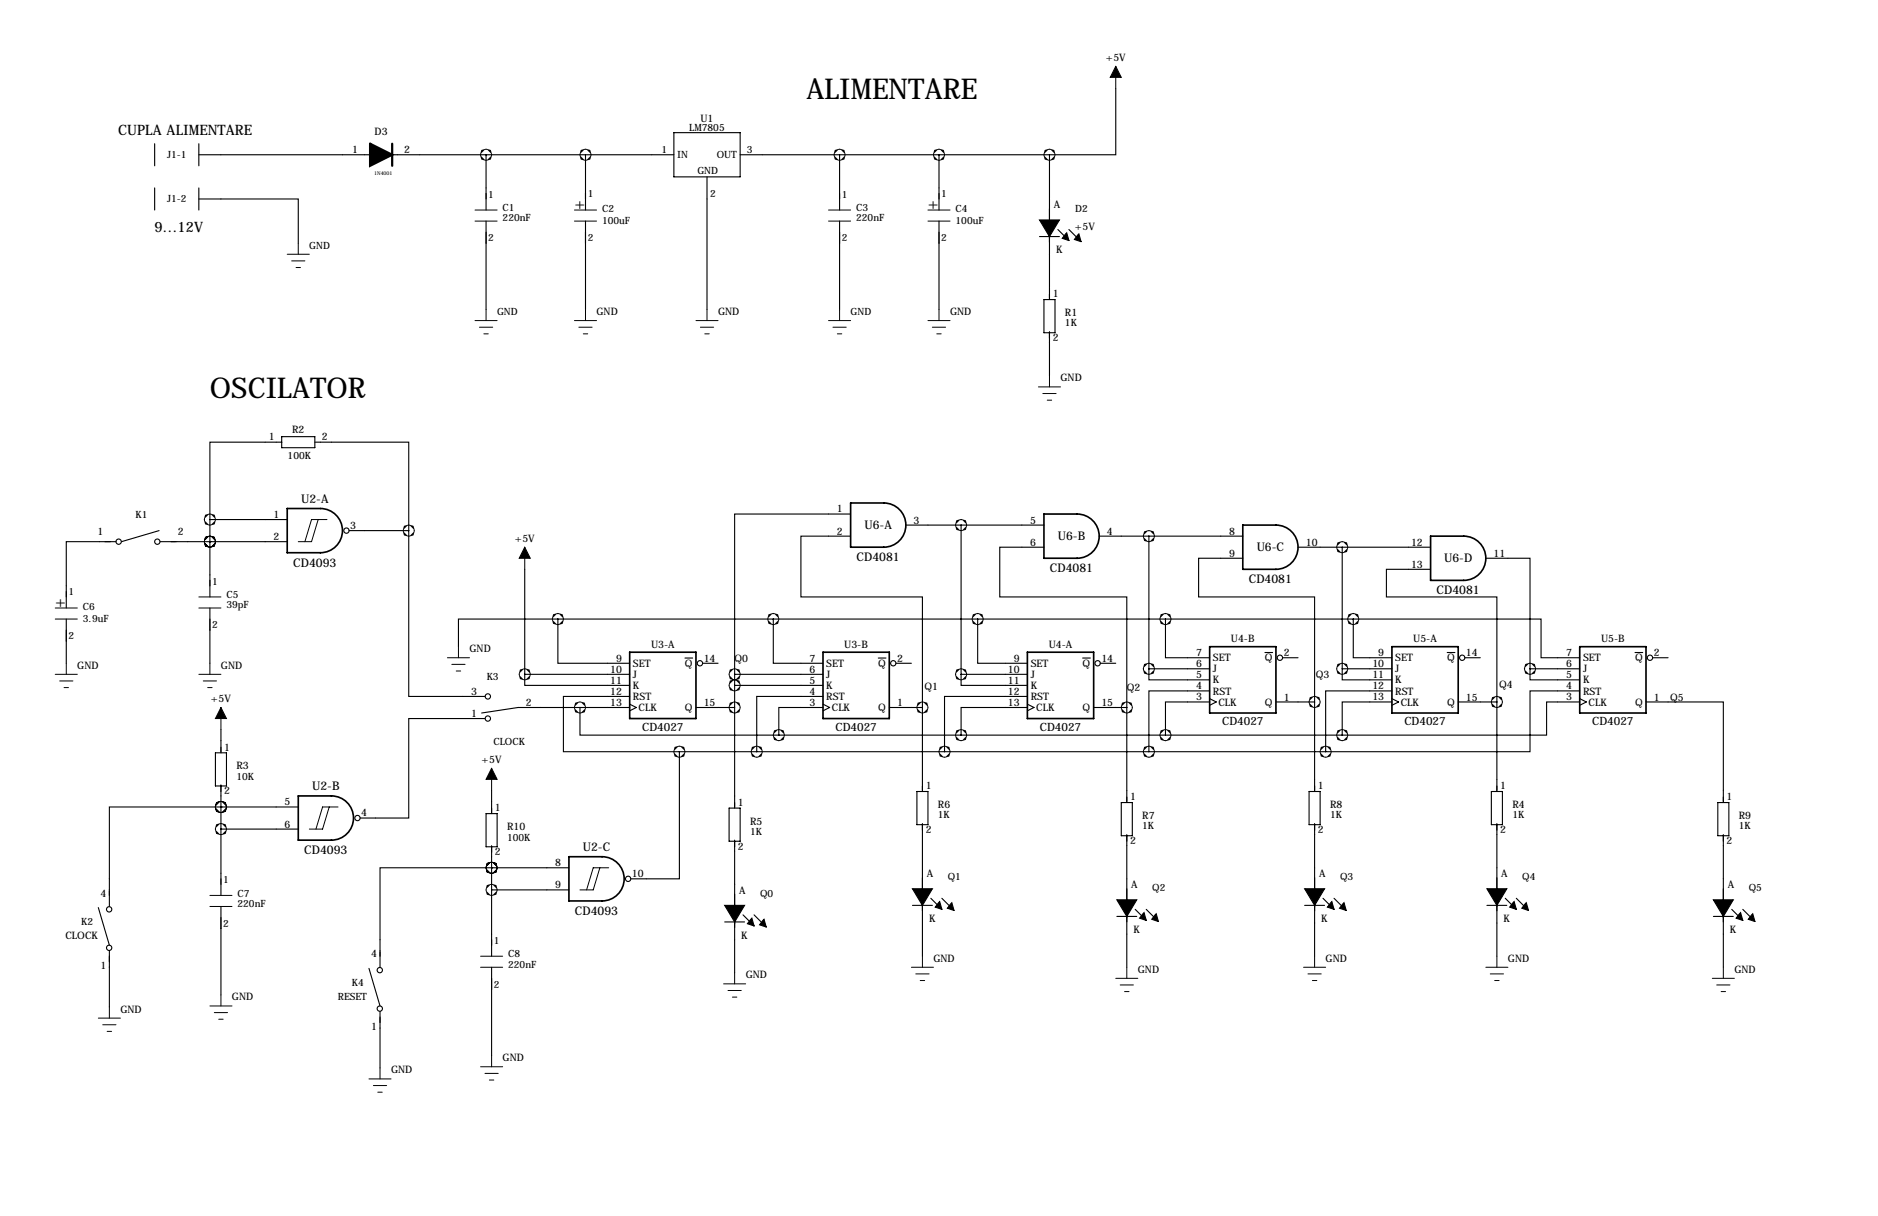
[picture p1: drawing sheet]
<svg xmlns="http://www.w3.org/2000/svg" width="432mm" height="279mm" viewBox="0 0 432 279" stroke-linecap="round" stroke-linejoin="round" font-family="sans-serif">
<g fill="none" stroke="#000" stroke-width=".25">
<path d="M35.6 33v5.1M45.7 33v5.1M45.7 35.6h39.4M90.2 35.6h64.7M111.8 35.6v12.7M134.6 35.6v12.7M154.9 30.5h15.3v10.1h-15.3zM170.2 35.6h71.1M193 35.6v12.7M215.9 35.6v12.7M241.3 35.6v33.2M256.5 20.3v15.3h-15.2"/>
<path d="M35.6 43.2v5.1M45.7 45.7h22.9v10.2M45.7 43.2v5.1M111.8 50.8v20.3M134.6 50.8v20.3M162.6 40.6v30.5M193 50.8v20.3M215.9 50.8v20.3M239 54.4h4.6M243.2 52.7l2.6 2.6M245.8 52.7l2.5 2.6M240 68.8h2.6v7.7h-2.6z"/>
<path d="M241.3 76.2v10.2M48.3 119.4v5.1M48.3 119.4h17.7M64.8 101.6h-16.5v17.8M64.8 100.3h7.6v2.6h-7.6zM72.4 101.6h21.6v20.3M195.6 118.1h-26.7v36.8M26.7 124.5h-11.5v15.2M36.6 121.9l-8.7 2.6M36.8 124.5h29.2M48.3 124.5h.1M48.3 124.5v12.7"/>
<path d="M48.3 139.7v12.7M80.3 121.9h13.7M94 121.9v38.1h17.5M120.6 130.8v24.1M195.6 123.2h-11.5v14h28v25.4M208.3 120.7h31.7M221 120.7v34.2M240 125.7h-10.1v11.5h29.2v25.4M252.7 123.2h33.1M264.2 123.2v30.5M285.8 128.3h-10.2v8.9h26.7v24.1M298.4 125.7h30.5"/>
<path d="M308.6 125.7v28M328.9 130.8h-10.1v6.4h25.4v24.1M341.6 128.3h10.2v25.4M15.2 142.2v10.2M120.6 154.9v2.6h24.2M120.6 154.9h24.2M128.3 142.2v10.2h16.5M128.3 142.2h-22.9v6.4M128.3 142.2h182.8M157.5 151.2h1.8M161.5 152.4h3.6M168.9 154.9v30.8"/>
<path d="M168.9 154.9h20.3M168.9 157.5h20.3M177.8 142.2v10.2h11.4M201.9 151.2h1.8M206 152.4h3.5M221 154.9v2.6h15.2M221 154.9h15.2M224.8 142.2v10.2h11.4M248.9 151.2h1.8M253 152.4h3.5M264.2 153.7v2.5h13.9M264.2 153.7h13.9"/>
<path d="M268 142.2v8.9h10.1M278.1 158.8h-13.9v13.9M290.8 149.9h1.8M294.9 151.1h3.5M308.6 153.7v2.5h11.4M308.6 153.7h11.4M311.1 142.2v8.9h8.9M311.1 142.2h43.2v8.9h8.9M320 158.8h-15.2v13.9M332.8 149.9h1.7M336.8 151.1h3.6M351.8 153.7v2.5h11.4"/>
<path d="M351.8 153.7h11.4M363.2 158.8h-11.4v13.9h-47M375.9 149.9h1.8M380 151.1h3.5M49.5 173h2.6v7.6h-2.6zM50.8 167.6v5.4M111.5 165.1h-17.5v22.9h-11.2M133.3 162.6v6.3h45.8M144.8 160h-15.3v12.7h26.7M144.8 162.6h-25.7l-8.4 1.2M144.8 161.8l1.5 .8-1.5 .7M156.2 172.7v29.2h-11.2"/>
<path d="M156.2 172.7h148.6M160 162.6h8.9M179.1 168.9h129.5M189.2 162.6h-10.1v6.3M189.2 160h-15.2v12.7M189.2 161.8l1.6 .8-1.6 .7M204.5 162.6h7.6M212.1 162.6v19.3M236.2 162.6h-15.2v6.3M236.2 160h-19v12.7M236.2 161.8l1.5 .8-1.5 .7M251.5 162.6h7.6"/>
<path d="M259.1 162.6v21.8M278.1 161.3h-10.1v7.6M278.1 160.5l1.6 .8-1.6 .8M293.4 161.3h8.9M302.3 161.3v20.6M320 161.3h-11.4v7.6M320 160.5l1.6 .8-1.6 .8M335.3 161.3h8.9M344.2 161.3v20.6M363.2 161.3h-7.6v7.6h-47M363.2 160.5l1.5 .8-1.5 .8M378.5 161.3h17.7v23.1"/>
<path d="M50.8 185.4h.1M50.8 185.4h-25.7v22.9M50.8 180.3v25.4M50.8 185.4h17.8M50.8 190.5h17.8M111.8 186.9h2.5v7.7h-2.5zM113 199.4h.1M113 199.4h-25.6v22.8M113 181.6v5.3M113 194.3v25.4M113 199.4h17.8M167.6 185.7h2.6v7.6h-2.6z"/>
<path d="M168.9 193v30.5M210.8 181.9h2.6v7.6h-2.6zM212.1 189.2v30.5M257.8 184.4h2.5v7.6h-2.5zM259.1 191.8v30.4M301 181.9h2.5v7.6h-2.5zM302.3 189.2v30.5M342.9 181.9h2.5v7.6h-2.5zM344.2 189.2v30.5M395 184.4h2.5v7.6h-2.5zM396.2 191.8v30.4M22.6 208.5l2.5 8.7"/>
<path d="M25.1 218.4v13M50.8 208.3v20.3M113 204.5h17.8M166.6 211.8h4.6M170.8 210.2l2.6 2.6M173.4 210.2l2.5 2.6M209.8 208h4.6M214 206.4l2.6 2.5M216.6 206.4l2.5 2.5M256.8 210.6h4.6M261 208.9l2.6 2.6M263.6 208.9l2.5 2.6"/>
<path d="M300 208h4.5M304.2 206.4l2.5 2.5M306.7 206.4l2.6 2.5M341.9 208h4.6M346.1 206.4l2.5 2.5M348.6 206.4l2.6 2.5M394 210.6h4.5M398.2 208.9l2.5 2.6M400.7 208.9l2.6 2.6M84.8 222.5l2.6 8.6M87.4 232.4v13M113 222.2v20.4"/>
<circle cx="27.3" cy="124.5" r=".61"/>
<circle cx="36.2" cy="124.5" r=".61"/>
<circle cx="79.7" cy="121.9" r=".61"/>
<circle cx="160.9" cy="152.4" r=".61"/>
<circle cx="205.4" cy="152.4" r=".61"/>
<circle cx="252.4" cy="152.4" r=".61"/>
<circle cx="294.3" cy="151.1" r=".61"/>
<circle cx="336.2" cy="151.1" r=".61"/>
<circle cx="379.4" cy="151.1" r=".61"/>
<circle cx="112.2" cy="165.1" r=".61"/>
<circle cx="112.2" cy="160" r=".61"/>
<circle cx="82.2" cy="188" r=".61"/>
<circle cx="25.1" cy="217.8" r=".61"/>
<circle cx="25.1" cy="208.9" r=".61"/>
<circle cx="144.4" cy="201.9" r=".61"/>
<circle cx="87.3" cy="222.9" r=".61"/>
<circle cx="87.3" cy="231.7" r=".61"/>
</g>
<g fill="none" stroke="#000" stroke-width=".23">
<path d="M256.5 15.2v5.1M66 58.4h5.1M67.1 59.9h3M68.6 55.9v2.5M109.2 48.3h5.1M109.2 50.8h5.1M132.1 48.3h5.1M132.1 50.8h5.1M190.5 48.3h5.1M190.5 50.8h5.1M213.4 48.3h5M213.4 50.8h5"/>
<path d="M68.1 61.5h1M109.2 73.7h5.1M110.2 75.2h3.1M111.3 76.7h1M111.8 71.1v2.6M132.1 73.7h5.1M133.1 75.2h3M134.1 76.7h1M134.6 71.1v2.6M160 73.7h5.1M161 75.2h3.1M162.1 76.7h1"/>
<path d="M162.6 71.1v2.6M190.5 73.7h5.1M191.5 75.2h3.1M192.5 76.7h1M193 71.1v2.6M213.4 73.7h5M214.4 75.2h3M215.4 76.7h1M215.9 71.1v2.6M238.8 88.9h5M239.8 90.4h3M240.8 91.9h1"/>
<path d="M241.3 86.4v2.5M73.2 119.4l-1.6 5.1h-3M75.2 119.4h-3.6l-1.5 5.1M12.7 139.7h5.1M45.7 137.2h5.1M45.7 139.7h5.1M120.6 125.7v5.1M12.7 142.2h5.1M12.7 154.9h5.1M13.7 156.5h3.1M14.7 158h1M15.2 152.4v2.5"/>
<path d="M45.7 154.9h5.1M46.7 156.5h3.1M47.8 158h1M48.3 152.4v2.5M102.9 151.1h5M103.9 152.7h3M104.9 154.2h1M105.4 148.6v2.5M50.8 162.6v5M113 176.5v5.1M75.7 185.4l-1.5 5.1h-3.1M77.7 185.4h-3.5l-1.6 5.1"/>
<path d="M137.9 199.4l-1.5 5.1h-3.1M140 199.4h-3.6l-1.5 5.1M48.3 205.7h5M48.3 208.3h5M110.5 219.7h5.1M212.1 219.7v2.5M302.3 219.7v2.5M344.2 219.7v2.5M22.6 233.9h5.1M23.6 235.5h3.1M24.6 237h1.1M25.1 231.4v2.5"/>
<path d="M48.3 231.1h5M49.3 232.7h3M50.3 234.2h1M50.8 228.6v2.5M110.5 222.2h5.1M166.4 226.1h5M167.4 227.6h3M168.4 229.1h1M168.9 223.5v2.6M209.5 222.2h5.1M210.6 223.8h3M211.6 225.3h1"/>
<path d="M256.5 224.8h5.1M257.6 226.3h3M258.6 227.8h1M259.1 222.2v2.6M299.7 222.2h5.1M300.7 223.8h3.1M301.8 225.3h1M341.6 222.2h5.1M342.6 223.8h3.1M343.7 225.3h1M393.7 224.8h5.1M394.7 226.3h3.1"/>
<path d="M395.7 227.8h1M396.2 222.2v2.6M84.8 247.9h5.1M85.9 249.4h3M86.9 251h1M87.4 245.4v2.5M110.5 245.1h5.1M111.5 246.6h3.1M112.5 248.2h1M113 242.6v2.5"/>
</g>
<g fill="#000" stroke="#000" stroke-width=".25">
<path d="M239 50.5h2.3v3.9zM241.3 50.5h2.3l-2.3 3.9zM245 53.7l.3-.2 .5 1.8-1.6-.5zM248.1 53.7l.5 1.8-1.6-.5zM166.6 208h2.3v3.8zM168.9 208h2.3l-2.3 3.8zM172.6 211.2l.3-.2 .5 1.8-1.5-.6zM175.4 211.5l.3-.3 .5 1.8-1.5-.5zM209.8 204.2h2.3v3.8zM212.1 204.2h2.3l-2.3 3.8zM215.8 207.4l.3-.2 .5 1.7-1.6-.5zM218.8 207.4l.6 1.8-1.6-.5z"/>
<path d="M256.8 206.8h2.3v3.8zM259.1 206.8h2.3l-2.3 3.8zM262.8 210l.2-.3 .6 1.8-1.6-.5zM265.6 210.2l.2-.2 .5 1.7-1.5-.5zM300 204.2h2.3v3.8zM302.3 204.2h2.2l-2.2 3.8zM306.2 207.2l.5 1.7-1.5-.5zM308.8 207.7l.2-.3 .5 1.8-1.5-.5zM341.9 204.2h2.3v3.8zM344.2 204.2h2.3l-2.3 3.8zM348.1 207.2l.5 1.7-1.5-.5zM350.7 207.7l.2-.3 .5 1.8-1.5-.5z"/>
<path d="M394 206.8h2.2v3.8zM396.2 206.8h2.3l-2.3 3.8zM400.2 209.7l.5 1.8-1.5-.5zM402.7 210.2l.3-.2 .5 1.7-1.5-.5z"/>
</g>
<g fill="none" stroke="#000" stroke-width=".38">
<path d="M66 116.8h7.7a5.1 5.1 0 0 1 5 5.1 5.1 5.1 0 0 1-5 5.1h-7.7zM195.6 115.6h7.6a5.1 5.1 0 0 1 5.1 5 5.1 5.1 0 0 1-5.1 5.1h-7.6zM240 118.1h7.6a5.1 5.1 0 0 1 5.1 5.1 5.1 5.1 0 0 1-5.1 5.1h-7.6zM285.8 120.7h7.6a5.1 5.1 0 0 1 5 5 5.1 5.1 0 0 1-5 5.1h-7.6zM328.9 123.2h7.6a5.1 5.1 0 0 1 5.1 5.1 5.1 5.1 0 0 1-5.1 5h-7.6zM144.8 149.9h15.2v15.2h-15.2zM189.2 149.9h15.3v15.2h-15.3zM236.2 149.9h15.3v15.2h-15.3zM278.1 148.6h15.3v15.2h-15.3zM320 148.6h15.3v15.2h-15.3zM363.2 148.6h15.3v15.2h-15.3zM68.6 182.9h7.6a5.1 5.1 0 0 1 5.1 5.1 5.1 5.1 0 0 1-5.1 5h-7.6z"/>
<path d="M130.8 196.8h7.6a5.1 5.1 0 0 1 5.1 5.1 5.1 5.1 0 0 1-5.1 5.1h-7.6z"/>
</g>
<path d="M85.1 33l5.1 2.6-5.1 2.5z" fill="#000" stroke="#000" stroke-width=".51"/>
<path d="M90.2 33v5.1" fill="none" stroke="#000" stroke-width=".51"/>
<path d="M256.5 15.2l1.3 2.6h-2.5zM120.6 125.7l1.3 2.6h-2.5zM50.8 162.6l1.3 2.5h-2.6zM113 176.5l1.3 2.6h-2.5z" fill="#000" stroke="#000" stroke-width=".23"/>
<path d="M111.7 35.6a.1 .1 0 0 0 .2 0 .1 .1 0 0 0-.2 0zM134.5 35.6a.1 .1 0 0 0 .2 0 .1 .1 0 0 0-.2 0zM192.9 35.6a.1 .1 0 0 0 .2 0 .1 .1 0 0 0-.2 0zM215.8 35.6a.1 .1 0 0 0 .2 0 .1 .1 0 0 0-.2 0zM241.2 35.6a.1 .1 0 0 0 .2 0 .1 .1 0 0 0-.2 0zM48.2 119.4a.1 .1 0 0 0 .2 0 .1 .1 0 0 0-.2 0zM48.2 124.5a.1 .1 0 0 0 .2 0 .1 .1 0 0 0-.2 0zM48.2 124.5a.1 .1 0 0 0 .2 0 .1 .1 0 0 0-.2 0zM93.9 121.9a.1 .1 0 0 0 .2 0 .1 .1 0 0 0-.2 0zM50.7 185.4a.1 .1 0 0 0 .2 0 .1 .1 0 0 0-.2 0zM50.7 185.4a.1 .1 0 0 0 .2 0 .1 .1 0 0 0-.2 0zM50.7 190.5a.1 .1 0 0 0 .2 0 .1 .1 0 0 0-.2 0zM133.3 162.6a.09 .09 0 0 0 .1 0 .09 .09 0 0 0-.1 0zM179 168.9a.1 .1 0 0 0 .2 0 .1 .1 0 0 0-.2 0zM220.9 168.9a.1 .1 0 0 0 .2 0 .1 .1 0 0 0-.2 0zM267.9 168.9a.1 .1 0 0 0 .2 0 .1 .1 0 0 0-.2 0zM308.5 168.9a.1 .1 0 0 0 .2 0 .1 .1 0 0 0-.2 0zM112.9 199.4a.1 .1 0 0 0 .2 0 .1 .1 0 0 0-.2 0zM112.9 199.4a.1 .1 0 0 0 .2 0 .1 .1 0 0 0-.2 0zM112.9 204.5a.1 .1 0 0 0 .2 0 .1 .1 0 0 0-.2 0zM156.1 172.7a.1 .1 0 0 0 .2 0 .1 .1 0 0 0-.2 0zM173.9 172.7a.1 .1 0 0 0 .2 0 .1 .1 0 0 0-.2 0zM217.1 172.7a.1 .1 0 0 0 .2 0 .1 .1 0 0 0-.2 0zM264.1 172.7a.1 .1 0 0 0 .2 0 .1 .1 0 0 0-.2 0zM304.7 172.7a.1 .1 0 0 0 .2 0 .1 .1 0 0 0-.2 0zM168.8 162.6a.1 .1 0 0 0 .2 0 .1 .1 0 0 0-.2 0zM168.8 157.5a.1 .1 0 0 0 .2 0 .1 .1 0 0 0-.2 0zM168.8 154.9a.1 .1 0 0 0 .2 0 .1 .1 0 0 0-.2 0zM212 162.6a.1 .1 0 0 0 .2 0 .1 .1 0 0 0-.2 0zM220.9 154.9a.1 .1 0 0 0 .2 0 .1 .1 0 0 0-.2 0zM259 162.6a.1 .1 0 0 0 .2 0 .1 .1 0 0 0-.2 0zM264.1 153.7a.1 .1 0 0 0 .2 0 .1 .1 0 0 0-.2 0zM302.2 161.3a.1 .1 0 0 0 .2 0 .1 .1 0 0 0-.2 0zM308.5 153.7a.1 .1 0 0 0 .2 0 .1 .1 0 0 0-.2 0zM344.1 161.3a.1 .1 0 0 0 .2 0 .1 .1 0 0 0-.2 0zM351.7 153.7a.1 .1 0 0 0 .2 0 .1 .1 0 0 0-.2 0zM128.2 142.2a.1 .1 0 0 0 .2 0 .1 .1 0 0 0-.2 0zM177.7 142.2a.1 .1 0 0 0 .2 0 .1 .1 0 0 0-.2 0zM224.7 142.2a.1 .1 0 0 0 .2 0 .1 .1 0 0 0-.2 0zM267.9 142.2a.1 .1 0 0 0 .2 0 .1 .1 0 0 0-.2 0zM311.1 142.2a.09 .09 0 0 0 .1 0 .09 .09 0 0 0-.1 0zM220.9 120.6a.1 .1 0 0 0 .2 0 .1 .1 0 0 0-.2 0zM264.1 123.2a.1 .1 0 0 0 .2 0 .1 .1 0 0 0-.2 0zM308.5 125.7a.1 .1 0 0 0 .2 0 .1 .1 0 0 0-.2 0zM120.6 154.9a.09 .09 0 0 0 .1 0 .09 .09 0 0 0-.1 0z" fill="#000" stroke="#000" stroke-width="2.5"/>
<g font-size="6.6">
<text x="185.4" y="22.9">ALIMENTARE</text>
<text x="48.3" y="91.4">OSCILATOR</text>
</g>
<g font-size="3.6">
<text x="132.1" y="48">+</text>
<text x="213.4" y="48">+</text>
<text x="12.7" y="139.4">+</text>
</g>
<g font-size="3.3">
<text x="27.2" y="31">CUPLA ALIMENTARE</text>
<text x="35.6" y="53.3">9...12V</text>
</g>
<g font-size="2.7">
<text x="69.2" y="115.6">U2-A</text>
<text x="198.8" y="121.6">U6-A</text>
<text x="243.2" y="124.2">U6-B</text>
<text x="67.4" y="130.2">CD4093</text>
<text x="197" y="128.9">CD4081</text>
<text x="241.4" y="131.5">CD4081</text>
<text x="288.9" y="126.7">U6-C</text>
<text x="332" y="129.2">U6-D</text>
<text x="287.1" y="134">CD4081</text>
<text x="330.3" y="136.5">CD4081</text>
<text x="71.8" y="181.6">U2-B</text>
<text x="70" y="196.2">CD4093</text>
<text x="134" y="195.6">U2-C</text>
<text x="132.2" y="210.2">CD4093</text>
</g>
<g font-size="2.6">
<text x="147.7" y="168">CD4027</text>
<text x="192.1" y="168">CD4027</text>
<text x="239.1" y="168">CD4027</text>
<text x="281" y="166.7">CD4027</text>
<text x="322.9" y="166.7">CD4027</text>
<text x="366.1" y="166.7">CD4027</text>
</g>
<g font-size="2.4">
<text x="254.2" y="14">+5V</text>
<text x="161.1" y="27.9">U1</text>
<text x="80.9" y="35.1">1</text>
<text x="86.1" y="31">D3</text>
<text x="93" y="35.1">2</text>
<text x="242.3" y="47.9">A</text>
<text x="247.1" y="52.8">+5V</text>
<text x="242.8" y="58.2">K</text>
<text x="242.1" y="68.3">1</text>
<text x="137.2" y="72.4">GND</text>
<text x="165.1" y="72.4">GND</text>
<text x="218.4" y="72.4">GND</text>
<text x="244.9" y="72.6">R1</text>
<text x="242.1" y="78.4">2</text>
<text x="243.8" y="87.6">GND</text>
<text x="61.8" y="101.2">1</text>
<text x="67.2" y="99.6">R2</text>
<text x="74" y="101.2">2</text>
<text x="62.9" y="119">1</text>
<text x="192.4" y="117.8">1</text>
<text x="22.4" y="123">1</text>
<text x="40.9" y="123">2</text>
<text x="62.9" y="124.1">2</text>
<text x="80.5" y="121.6">3</text>
<text x="118.3" y="124.5">+5V</text>
<text x="192.4" y="122.8">2</text>
<text x="210.1" y="120.3">3</text>
<text x="236.9" y="120.3">5</text>
<text x="236.9" y="125.4">6</text>
<text x="254.5" y="122.8">4</text>
<text x="282.6" y="122.8">8</text>
<text x="300.2" y="125.4">10</text>
<text x="324.4" y="125.4">12</text>
<text x="282.6" y="127.9">9</text>
<text x="324.4" y="130.5">13</text>
<text x="343.4" y="127.9">11</text>
<text x="107.9" y="149.9">GND</text>
<text x="149.7" y="148.8">U3-A</text>
<text x="194.1" y="148.8">U3-B</text>
<text x="241.1" y="148.8">U4-A</text>
<text x="283" y="147.6">U4-B</text>
<text x="324.9" y="147.6">U5-A</text>
<text x="368.1" y="147.6">U5-B</text>
<text x="17.8" y="153.7">GND</text>
<text x="50.8" y="153.7">GND</text>
<text x="140.3" y="154.6">10</text>
<text x="141.6" y="152">9</text>
<text x="145.5" y="153.2">SET</text>
<text x="145.5" y="155.8">J</text>
<text x="157.5" y="153.2">Q</text>
<text x="161.8" y="152">14</text>
<text x="168.9" y="152.1">Q0</text>
<text x="186.1" y="152">7</text>
<text x="186.1" y="154.6">6</text>
<text x="190" y="153.2">SET</text>
<text x="190" y="155.8">J</text>
<text x="201.9" y="153.2">Q</text>
<text x="206.2" y="152">2</text>
<text x="231.7" y="154.6">10</text>
<text x="233.1" y="152">9</text>
<text x="237" y="153.2">SET</text>
<text x="237" y="155.8">J</text>
<text x="248.9" y="153.2">Q</text>
<text x="253.2" y="152">14</text>
<text x="275" y="150.8">7</text>
<text x="275" y="153.3">6</text>
<text x="275" y="155.9">5</text>
<text x="278.9" y="152">SET</text>
<text x="278.9" y="154.5">J</text>
<text x="290.8" y="152">Q</text>
<text x="295.1" y="150.8">2</text>
<text x="302.5" y="155.7">Q3</text>
<text x="315.5" y="153.3">10</text>
<text x="315.5" y="155.9">11</text>
<text x="316.9" y="150.8">9</text>
<text x="320.8" y="152">SET</text>
<text x="320.8" y="154.5">J</text>
<text x="332.8" y="152">Q</text>
<text x="337.1" y="150.8">14</text>
<text x="360.1" y="150.8">7</text>
<text x="360.1" y="153.3">6</text>
<text x="360.1" y="155.9">5</text>
<text x="364" y="152">SET</text>
<text x="364" y="154.5">J</text>
<text x="375.9" y="152">Q</text>
<text x="380.2" y="150.8">2</text>
<text x="48.5" y="161.3">+5V</text>
<text x="108.4" y="159.7">3</text>
<text x="140.3" y="157.1">11</text>
<text x="140.3" y="159.7">12</text>
<text x="145.5" y="158.3">K</text>
<text x="145.5" y="160.9">RST</text>
<text x="186.1" y="157.1">5</text>
<text x="186.1" y="159.7">4</text>
<text x="190" y="158.3">K</text>
<text x="190" y="160.9">RST</text>
<text x="212.6" y="158.5">Q1</text>
<text x="231.7" y="157.1">11</text>
<text x="231.7" y="159.7">12</text>
<text x="237" y="158.3">K</text>
<text x="237" y="160.9">RST</text>
<text x="259.1" y="158.8">Q2</text>
<text x="275" y="158.4">4</text>
<text x="275" y="160.9">3</text>
<text x="278.9" y="157">K</text>
<text x="278.9" y="159.6">RST</text>
<text x="295.1" y="161">1</text>
<text x="315.5" y="158.4">12</text>
<text x="315.5" y="160.9">13</text>
<text x="320.8" y="157">K</text>
<text x="320.8" y="159.6">RST</text>
<text x="337.1" y="161">15</text>
<text x="344.7" y="158">Q4</text>
<text x="360.1" y="158.4">4</text>
<text x="360.1" y="160.9">3</text>
<text x="364" y="157">K</text>
<text x="364" y="159.6">RST</text>
<text x="380.2" y="161">1</text>
<text x="384" y="161">Q5</text>
<text x="108.4" y="164.7">1</text>
<text x="120.9" y="162.2">2</text>
<text x="140.3" y="162.2">13</text>
<text x="146.8" y="163.4">CLK</text>
<text x="157.5" y="163.4">Q</text>
<text x="161.8" y="162.3">15</text>
<text x="186.1" y="162.2">3</text>
<text x="191.3" y="163.4">CLK</text>
<text x="201.9" y="163.4">Q</text>
<text x="206.2" y="162.3">1</text>
<text x="231.7" y="162.2">13</text>
<text x="238.3" y="163.4">CLK</text>
<text x="248.9" y="163.4">Q</text>
<text x="253.2" y="162.3">15</text>
<text x="280.2" y="162.1">CLK</text>
<text x="290.8" y="162.1">Q</text>
<text x="322.1" y="162.1">CLK</text>
<text x="332.8" y="162.1">Q</text>
<text x="365.3" y="162.1">CLK</text>
<text x="375.9" y="162.1">Q</text>
<text x="51.6" y="172.5">1</text>
<text x="54.4" y="176.8">R3</text>
<text x="110.7" y="175.3">+5V</text>
<text x="51.6" y="182.5">2</text>
<text x="65.4" y="185.1">5</text>
<text x="169.7" y="185.2">1</text>
<text x="212.9" y="181.4">1</text>
<text x="215.6" y="185.7">R6</text>
<text x="259.8" y="183.9">1</text>
<text x="303" y="181.4">1</text>
<text x="305.8" y="185.7">R8</text>
<text x="344.9" y="181.4">1</text>
<text x="347.7" y="185.7">R4</text>
<text x="397" y="183.9">1</text>
<text x="65.4" y="190.1">6</text>
<text x="83.1" y="187.6">4</text>
<text x="113.8" y="186.4">1</text>
<text x="116.6" y="190.8">R10</text>
<text x="172.5" y="189.5">R5</text>
<text x="212.9" y="191.4">2</text>
<text x="262.6" y="188.2">R7</text>
<text x="303" y="191.4">2</text>
<text x="344.9" y="191.4">2</text>
<text x="399.8" y="188.2">R9</text>
<text x="113.8" y="196.5">2</text>
<text x="169.7" y="195.2">2</text>
<text x="259.8" y="193.9">2</text>
<text x="397" y="193.9">2</text>
<text x="127.7" y="199">8</text>
<text x="145.3" y="201.6">10</text>
<text x="213.1" y="201.6">A</text>
<text x="303.3" y="201.6">A</text>
<text x="345.2" y="201.6">A</text>
<text x="23.1" y="206">4</text>
<text x="127.7" y="204.1">9</text>
<text x="169.9" y="205.4">A</text>
<text x="260.1" y="204.1">A</text>
<text x="397.3" y="204.1">A</text>
<text x="15.1" y="215.8">CLOCK</text>
<text x="170.4" y="215.6">K</text>
<text x="213.6" y="211.8">K</text>
<text x="260.6" y="214.4">K</text>
<text x="303.8" y="211.8">K</text>
<text x="345.7" y="211.8">K</text>
<text x="397.8" y="214.4">K</text>
<text x="85.3" y="220">4</text>
<text x="214.6" y="221">GND</text>
<text x="304.8" y="221">GND</text>
<text x="346.7" y="221">GND</text>
<text x="23.1" y="222.6">1</text>
<text x="171.4" y="224.8">GND</text>
<text x="261.6" y="223.5">GND</text>
<text x="398.8" y="223.5">GND</text>
<text x="27.7" y="232.7">GND</text>
<text x="53.3" y="229.9">GND</text>
<text x="85.3" y="236.6">1</text>
<text x="115.6" y="243.8">GND</text>
<text x="89.9" y="246.6">GND</text>
</g>
<g font-size="2.3">
<text x="152.1" y="35.1">1</text>
<text x="158.5" y="30.1">LM7805</text>
<text x="171.7" y="35.1">3</text>
<text x="38.4" y="36.3">J1-1</text>
<text x="155.7" y="36.4">IN</text>
<text x="160.4" y="39.9">GND</text>
<text x="164.8" y="36.4">OUT</text>
<text x="38.4" y="46.5">J1-2</text>
<text x="112.3" y="45.5">1</text>
<text x="135.1" y="45.2">1</text>
<text x="163.3" y="45.3">2</text>
<text x="193.5" y="45.5">1</text>
<text x="216.4" y="45.2">1</text>
<text x="115.6" y="48.5">C1</text>
<text x="115.6" y="50.9">220nF</text>
<text x="138.4" y="48.8">C2</text>
<text x="138.4" y="51.4">100uF</text>
<text x="196.8" y="48.5">C3</text>
<text x="196.8" y="50.9">220nF</text>
<text x="219.7" y="48.8">C4</text>
<text x="219.7" y="51.4">100uF</text>
<text x="247.2" y="48.6">D2</text>
<text x="71.1" y="57.2">GND</text>
<text x="112.3" y="55.5">2</text>
<text x="135.1" y="55.5">2</text>
<text x="193.5" y="55.5">2</text>
<text x="216.4" y="55.5">2</text>
<text x="114.3" y="72.4">GND</text>
<text x="195.6" y="72.4">GND</text>
<text x="244.9" y="75">1K</text>
<text x="66.1" y="105.5">100K</text>
<text x="31.1" y="119.1">K1</text>
<text x="15.7" y="136.7">1</text>
<text x="48.8" y="134.4">1</text>
<text x="52.1" y="137.4">C5</text>
<text x="19" y="140.2">C6</text>
<text x="19" y="142.8">3.9uF</text>
<text x="52.1" y="139.8">39pF</text>
<text x="15.7" y="146.9">2</text>
<text x="48.8" y="144.4">2</text>
<text x="111.9" y="156.2">K3</text>
<text x="113.5" y="171.3">CLOCK</text>
<text x="54.4" y="179.2">10K</text>
<text x="172.5" y="191.9">1K</text>
<text x="215.6" y="188">1K</text>
<text x="262.6" y="190.6">1K</text>
<text x="305.8" y="188">1K</text>
<text x="347.7" y="188">1K</text>
<text x="399.8" y="190.6">1K</text>
<text x="116.6" y="193.1">100K</text>
<text x="51.3" y="202.9">1</text>
<text x="217.9" y="202.3">Q1</text>
<text x="308.1" y="202.3">Q3</text>
<text x="350" y="202.3">Q4</text>
<text x="54.6" y="206">C7</text>
<text x="54.6" y="208.4">220nF</text>
<text x="174.8" y="206.1">Q0</text>
<text x="264.9" y="204.8">Q2</text>
<text x="402.1" y="204.8">Q5</text>
<text x="18.7" y="212.6">K2</text>
<text x="51.3" y="212.9">2</text>
<text x="113.5" y="216.9">1</text>
<text x="116.8" y="220">C8</text>
<text x="80.9" y="226.6">K4</text>
<text x="113.5" y="226.9">2</text>
<text x="116.8" y="222.3">220nF</text>
<text x="77.7" y="229.7">RESET</text>
</g>
<text font-size="1.2" x="86" y="40.2">1N4001</text>
</svg>
